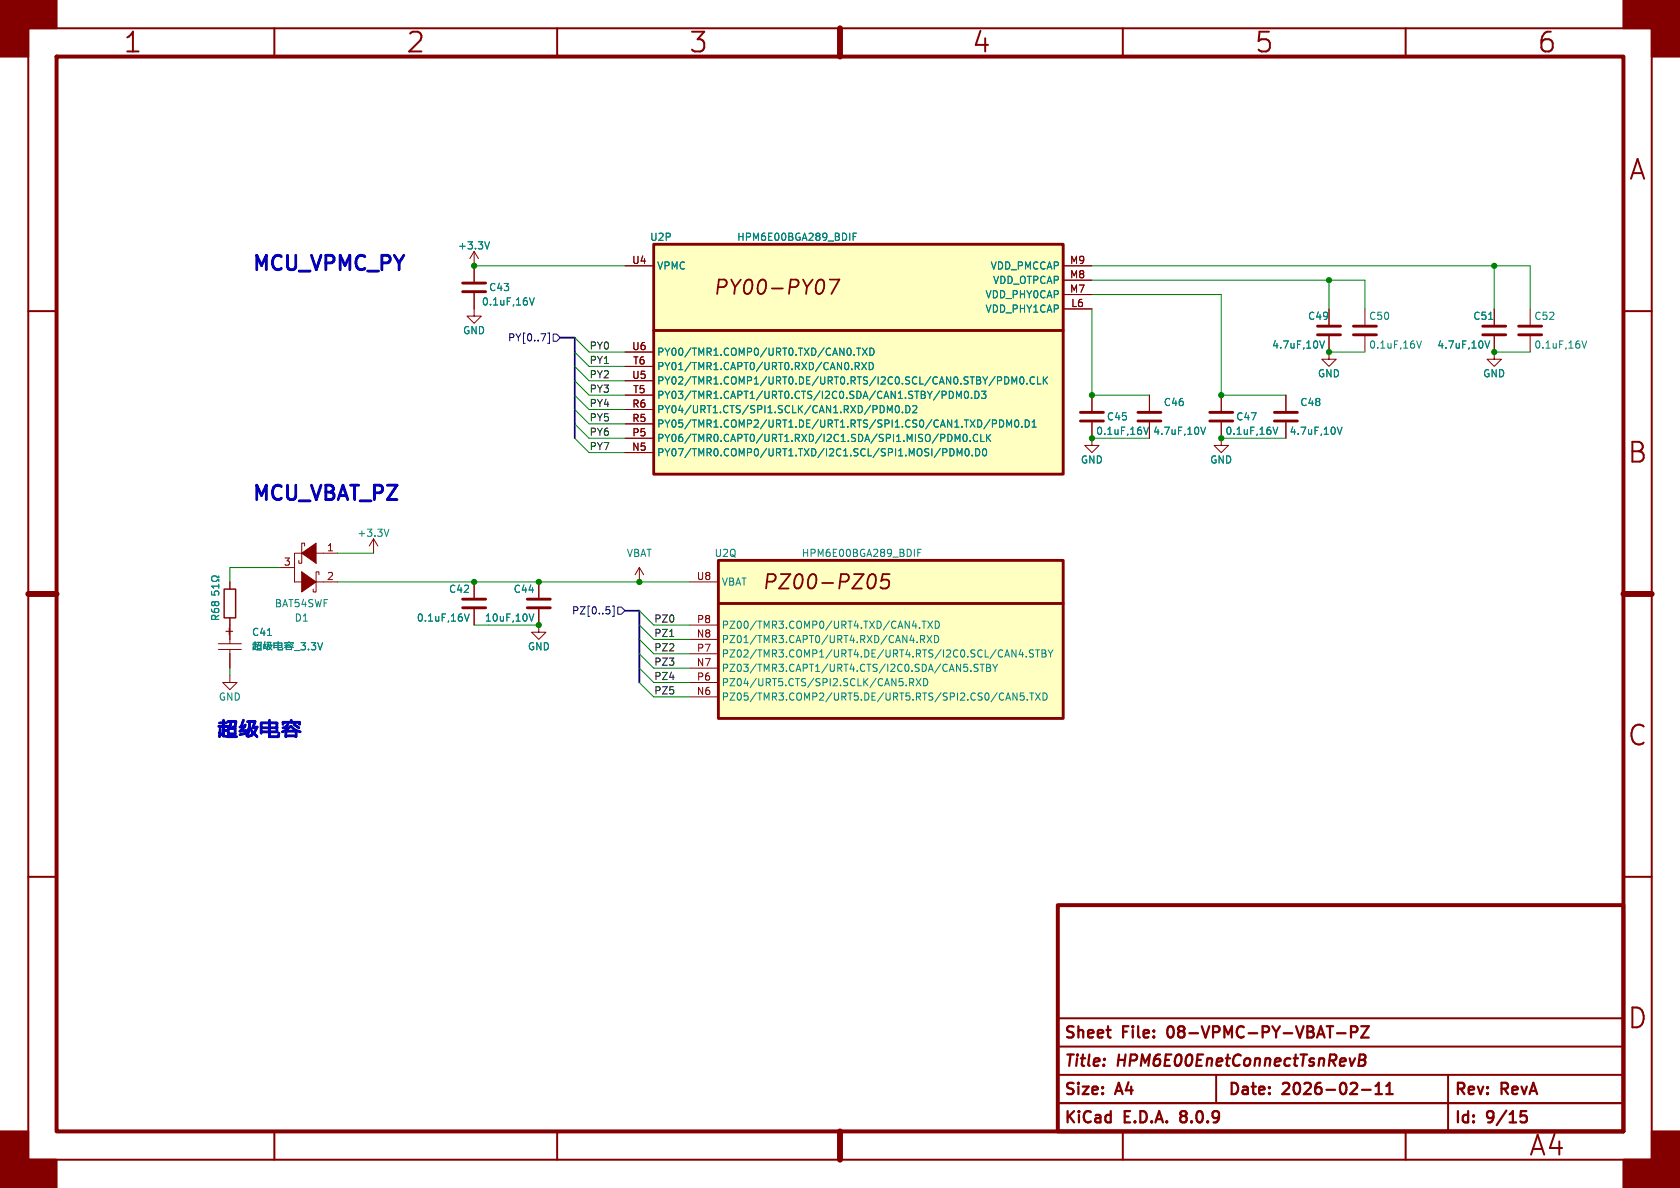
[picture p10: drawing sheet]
<svg xmlns="http://www.w3.org/2000/svg" width="297mm" height="210mm" viewBox="0 0 297 210" stroke-linecap="round" stroke-linejoin="round" font-family="sans-serif">
<g fill="none" stroke="#840000" stroke-width=".35">
<path d="M5 5h287v200h-287zM48.5 5v5M98.5 5v5M148.5 5v5M198.5 5v5M248.5 5v5M5 55h5M287 55h5M5 105h5M287 105h5M5 155h5M287 155h5"/>
<path d="M187 195h100M187 190h100M187 185h100M187 180h100M215 190v5M256 190v10M48.5 200v5M98.5 200v5M148.5 200v5M198.5 200v5M248.5 200v5"/>
</g>
<path d="M10 10h277v190h-277zM187 160h100v40h-100z" fill="none" stroke="#840000" stroke-width=".7"/>
<path d="M148.5 5v5M5 105h5M287 105h5M148.5 200v5" fill="none" stroke="#840000" stroke-width="1.1"/>
<g fill="#840000" stroke="#840000" stroke-width=".35">
<path d="M0 0h10v5h-5v5h-5z"/>
<path d="M0 200h5v5h5v5h-10z"/>
<path d="M287 0h10v10h-5v-5h-5z"/>
<path d="M292 200h5v10h-10v-5h5z"/>
</g>
<g fill="none" stroke="#840000" stroke-width=".4">
<path d="M206.5 181.8l-.1 .4 .1 .8M208.7 196.6l-.1 .2 .1 .3M208.7 197.5l-.1 .1 .1 .6M238.8 182.5h.8a.54 .54 0 0 0 .4-.6 .54 .54 0 0 0-.4-.5h-.8v2M240.3 187.4h.7M240.4 186.4h.7a.49 .49 0 0 1 .3 .5 .49 .49 0 0 1-.4 .5M240.6 181.4h1.4l-1.4 2h1.4M240.8 192.6h1.5M241 187.4l.2 .1a.58 .58 0 0 1-.3 .9h-.7M243.2 193.4h1.1M243.2 192l.5-.6v2M245.1 193.4h1.1"/>
<path d="M245.1 192l.5-.6v2M268.9 196.4h.9M269.1 197.2h.5l.3 .4v.4l-.2 .3-.6 .1"/>
</g>
<path d="M81.8 50h4.1M81.8 51.6h4.1M232.9 59.2h4.1M232.9 57.7h4.1M262.1 59.2h4.1M262.1 57.7h4.1" fill="none" stroke="#840000" stroke-width=".51"/>
<g fill="none" stroke="#840000" stroke-width=".18">
<path d="M83.8 47v2.8M83.8 51.8v2.8M234.9 54.6v2.8M234.9 59.4v2.8M264.2 59.4v4.1h-1.3l1.3 1.3 1.2-1.3h-1.2M264.2 54.6v2.8M215.9 77.5v1.2h-1.3l1.3 1.3 1.3-1.3h-1.3M66 95.3l-.7 1.2M66 95.3v2.5M66 95.3l.8 1.2M38.6 113.8h4.1M38.6 114.8h4.1"/>
<path d="M40.6 119.4v1.3h-1.2l1.2 1.2 1.3-1.2h-1.3M40.6 102.9v1.2M40.6 109.2v4.6M40.6 114.8v3.3M113 100.3l-.7 1.3M113 100.3v2.6M113 100.3l.8 1.3"/>
</g>
<g fill="none" stroke="#008484" stroke-width=".18">
<path d="M93.6 52.6l.4 1.3 .5-1.3M263.2 56.5h.7M233.3 60.3l.4 1.2 .5-1.2M262.5 60.3l.4 1.2 .5-1.2M68.8 93.5l-.5 1.3M37.4 104.5v.6l.6 .1-.1-.2 .1-.4 .1-.1h.5l.1 .2-.1 .5M37.4 107.7l.1 .3a.86 .86 0 0 0 1.2 0l-.1-.4h-.5l-.2 .2 .1 .4 .1 .1M38 106.6l-.3-.3-.3 .3v.2l.3 .3 .3-.3M38 106.6l.2-.3h.2l.3 .3-.1 .4-.2 .1-.3-.1-.1-.2M38 106.6v.2M38.1 109.5l-.1-.6-.2-.1h-.3l-.1 .7h1.3M38.7 108.8l-.6 .4"/>
<path d="M38.7 101.8v.3h-.3a.54 .54 0 0 0-.7-.3 .54 .54 0 0 0-.2 .8 .58 .58 0 0 0 .9-.1h.3v.3M38.7 103.3v.7M38.7 103.6h-1.3l.4 .4M44.7 114h.7M44.7 113.7h.6M44.7 114.5l.4 .3M44.8 114.2l-.1 .7M45 114.3h.4M45.1 114.8l1.2 .1M45.1 113.4v1.4M45.5 113.5h.7l-.1 .5M45.5 114.2h.6v.4h-.6z"/>
<path d="M45.8 113.5l-.3 .5M45.9 114h.2M46.9 113.4l-.2 .6M47 114h-.4M47 113.9l-.4 .5 .5-.1M47.1 114.6l-.5 .1M47.2 113.5h.7l-.2 .5M47.3 112.3h.7M47.3 114.2l-.1 .6M47.4 113.5v.5l.3 .6M47.4 113.9l-.1 .7M47.6 114.5l.5 .4"/>
<path d="M47.7 114.1l.4-.1-.3 .5-.5 .4M48.4 114.5h1.4v-.8h-1.4v.9M48.4 114.1h1.4M49.2 113.4v1.5h.7l.1-.3M50.4 113.8v-.2h1.4v.2M50.6 114.8h.9M50.6 114.3v.6M50.6 114.4h.9v.5M50.8 113.8l-.2 .2-.2 .1M51 114l-.7 .5M51.1 113.4v.2M51.1 114l.3 .3 .5 .2"/>
<path d="M51.3 113.8l.5 .3M52.1 115h.9M53.2 113.6h.8l-.4 .5 .3 .1v.6l-.1 .1-.6-.1M54.5 114.8v.1M55 113.6h.8l-.4 .5 .3 .1v.6l-.1 .1-.6-.1M56.2 113.6l.4 1.3 .4-1.3"/>
</g>
<path d="M39.6 104.1h2.1v5.1h-2.1z" fill="none" stroke="#840000" stroke-width=".25"/>
<path d="M127 99.1h61v27.9h-61z" fill="#ffffc2"/>
<path d="M127 99.1h61v27.9h-61zM127 106.7h61" fill="none" stroke="#840000" stroke-width=".51"/>
<path d="M154.1 101.5a.56 .56 0 0 1 .7 .5 1.66 1.66 0 0 1-.7 2M157.3 101.5h-1.2l-.3 1.2 .4-.2 .8 .1 .2 .3-.2 .9-.4 .2h-.6l-.3-.2" fill="none" stroke="#840000" stroke-width=".32"/>
<path d="M121.9 118.1h5.1M121.9 113h5.1M121.9 115.6h5.1M121.9 110.5h5.1M121.9 102.9h5.1M121.9 123.2h5.1M121.9 120.7h5.1" fill="none" stroke="#840000" stroke-width=".18"/>
<g fill="none" stroke="#008484" stroke-width=".18">
<path d="M162.3 97.7h.4M162.9 97.1h-.6v1.3M162 120l.8 1.2M162.7 113l.6-.1 .2-.1-.1-.3-.7-.2v1.3M162.8 120l-.8 1.2M163 109.8h.7M163 113l.5 .6M163.3 120a.64 .64 0 0 1 .7 .6 .64 .64 0 0 1-.7 .6zM163.3 109.8v1.3M163.9 112.3l.8 1.3M164 109.8l.9 1.3M164.7 112.3l-.8 1.3"/>
<path d="M164.9 109.8l-.9 1.3M165.2 112.3a.64 .64 0 0 1 .8 .7 .64 .64 0 0 1-.8 .6zM165.3 109.8a.64 .64 0 0 1 .8 .6 .64 .64 0 0 1-.8 .7zM171.6 118.6v.1M172.9 117.5l-.5-.1-.2 .1v.4l.6 .2 .1 .3-.2 .3-.5-.1M173.3 117.4h.7M173.6 117.4v1.3M174.4 117.4h.4l.3 .3-.3 .3 .3 .1v.3l-.2 .3h-.5zM174.4 118h.4M175.5 117.4l.4 .7M175.9 118.1v.6M176.4 117.4l-.5 .7"/>
<path d="M180.5 114.8l-.3 .9h.7M180.8 115.3v.8M181.4 116v.1M182.7 114.9h-.5l-.2 .1v.4l.6 .2 .1 .3-.2 .2h-.5M183.1 114.9h.7M183.4 114.9v1.2M184.2 114.9h.4l.3 .2-.3 .4 .3 .1v.3l-.2 .2h-.5zM184.2 115.5h.4M185.3 114.9l.4 .6M185.7 115.5v.6M186.1 114.9l-.4 .6M160.8 120.6h.6l.1-.2v-.3l-.7-.1v1.2"/>
<path d="M161.1 120.6l.4 .6M179.8 122.5v1.3l-.7-1.3v1.3M181 122.5h-.6l-.1 .6 .2-.1h.4l.2 .2-.1 .4-.2 .2-.5-.2M181.6 123.6v.2M182 122.5h.8M182.4 122.5v1.3M183.1 122.5l.8 1.3M183.9 122.5l-.8 1.3M184.4 122.5a.64 .64 0 0 1 .7 .6 .64 .64 0 0 1-.7 .7z"/>
</g>
<path d="M115.6 43.2h72.4v40.6h-72.4z" fill="#ffffc2"/>
<g fill="none" stroke="#840000" stroke-width=".51">
<path d="M115.6 43.2h72.4v40.6h-72.4zM115.6 58.4h72.4M239.3 59.2h4M239.3 57.7h4M268.5 59.2h4M268.5 57.7h4M191 74.4h4.1M191 72.9h4.1M201.2 74.4h4M201.2 72.9h4M213.9 74.4h4M213.9 72.9h4"/>
<path d="M225.3 74.4h4.1M225.3 72.9h4.1M93.2 107.4h4.1M93.2 105.9h4.1"/>
</g>
<path d="M146.7 49.4h1.7l-1.4 2.6" fill="none" stroke="#840000" stroke-width=".32"/>
<g fill="none" stroke="#840000" stroke-width=".18">
<path d="M83.8 54.6v1.3h-1.3l1.3 1.3 1.3-1.3h-1.3M83.8 44.5l-.7 1.2M83.8 44.5v2.5M83.8 44.5l.8 1.2M110.5 47h5.1M188 54.6h5M188 52.1h5M188 49.5h5M188 47h5M241.3 54.6v2.8M241.3 59.4v2.8M270.5 54.6v2.8"/>
<path d="M270.5 59.4v2.8M110.5 77.5h5.1M110.5 74.9h5.1M110.5 72.4h5.1M110.5 69.9h5.1M110.5 64.8h5.1M110.5 67.3h5.1M110.5 62.2h5.1M193 74.7v4h-1.2l1.2 1.3 1.3-1.3h-1.3M193 69.9v2.7M203.2 69.9v2.7M203.2 74.7v2.8"/>
<path d="M215.9 69.9v2.7M215.9 74.7v2.8M227.3 69.9v2.7M227.3 74.7v2.8M234.9 62.2v1.3h-1.2l1.2 1.3 1.3-1.3h-1.3M110.5 80h5.1M95.2 102.9v2.8M95.2 107.7v2.8"/>
</g>
<g fill="none" stroke="#008484" stroke-width=".18">
<path d="M86.5 42.7l-.4 1.3M150.8 41.8h.5M151.4 41.2h-.6v1.3M151.2 64.1h.5l.2 .2-.1 .4h-.6M151.4 61.5h.8M151.5 64.7l.4 .6M151.8 61.5v1.3M152.3 64.1l.9 1.2M152.5 61.5l.8 1.3M153.2 64.1l-.9 1.2M153.3 61.5l-.8 1.3M153.7 64.1a.64 .64 0 0 1 .7 .6 .64 .64 0 0 1-.7 .6z"/>
<path d="M153.8 61.5a.64 .64 0 0 1 .7 .7 .64 .64 0 0 1-.7 .6zM156.9 71.7l.4 .9 .4-.9v1.3M158.4 71.8l.2-.1a.68 .68 0 0 1 .4 .6 .68 .68 0 0 1-.4 .7l-.2-.2-.1-.3zM159.5 72.8v.2M160.1 71.7a.64 .64 0 0 1 .8 .6 .64 .64 0 0 1-.8 .7zM161.4 71.8l.4-.1 .3 .4-.8 .9h.8M167.9 79.3a.64 .64 0 0 1 .8 .7 .64 .64 0 0 1-.8 .6zM168.4 69.3l.2 .4-.2 .5M168.9 76.8l.4 .9 .4-.9v1.2M169.1 70.4v-1.2l.4 .9 .4-.9v1.2M170.4 76.9l.1-.1a.68 .68 0 0 1 .5 .6 .68 .68 0 0 1-.5 .6l-.1-.1-.2-.3zM170.6 69.3l.2-.1a.68 .68 0 0 1 .4 .6 .68 .68 0 0 1-.4 .6l-.2-.1-.1-.4z"/>
<path d="M170.8 79.4l.1-.1a.68 .68 0 0 1 .4 .7 .68 .68 0 0 1-.4 .6 .84 .84 0 0 1-.1-1.2zM171.5 77.9v.1M171.8 70.3v.1M172.4 69.2a.64 .64 0 0 1 .7 .6 .64 .64 0 0 1-.7 .6zM172.5 79.3a.64 .64 0 0 1 .7 .7 .64 .64 0 0 1-.7 .6zM172.8 76.9a.6 .6 0 0 0-.8 .4 .6 .6 0 0 0 .6 .7l.2-.1M173.4 76.8v1.2h.6M173.5 69.2h.8l-.4 .4 .3 .2v.5l-.1 .1-.6-.1M173.8 79.4l.2-.1a.68 .68 0 0 1 .4 .7 .68 .68 0 0 1-.4 .6l-.2-.1-.1-.4zM174.4 76.8v1.2M174.6 77.3l.5 .7M175.1 76.8l-.7 .7"/>
<path d="M175.4 74.2h.5l.3 .3-.2 .3-.6 .1M176.7 74.2a.64 .64 0 0 1 .7 .7 .64 .64 0 0 1-.7 .6zM178 75.5v-1.3l.4 .9 .4-.9v1.3M178.1 66.7l.2 .5-.2 .6M178.9 67.9v-1.3l.4 .9 .4-.9v1.3M179.5 74.4l.2-.2a.68 .68 0 0 1 .4 .7 .68 .68 0 0 1-.4 .6l-.2-.1-.1-.4zM180.4 66.7l.2-.1a.68 .68 0 0 1 .4 .7 .68 .68 0 0 1-.4 .6l-.2-.1-.1-.4zM180.6 75.4v.1M181.3 74.2a.64 .64 0 0 1 .7 .7 .64 .64 0 0 1-.7 .6zM181.6 67.8v.1M182.5 75.5h.7M182.5 74.6l.3-.4v1.3"/>
<path d="M182.9 66.7a.6 .6 0 0 0-.9 .5 .6 .6 0 0 0 .6 .7l.3-.1M183.4 66.6v1.3h.6M184.5 66.6v1.3M184.6 67.2l.6 .7M185.2 66.6l-.7 .7M202.2 75.5l.4 1.3 .4-1.3M212.3 75.5l.4 1.3 .4-1.3M225.1 75.5l.4 1.3 .4-1.3M236.4 75.5l.4 1.3 .5-1.3M250.5 60.3l.4 1.2 .4-1.2M279.7 60.3l.4 1.2 .4-1.2M169.2 80.6v-1.3l.4 .9 .5-.9v1.3"/>
<path d="M171.9 80.5v.1M93.5 108.5l.5 1.3 .4-1.3"/>
</g>
<g fill="#840000">
<path d="M53.3 97.8l2.6-1.8v3.6z"/>
<path d="M53.3 101.1l2.6 1.8-2.6 1.7z"/>
</g>
<g fill="none" stroke="#840000" stroke-width=".18">
<path d="M83.8 47v2.8M83.8 51.8v2.8M110.5 47h5.1M188 54.6h5M188 52.1h5M188 49.5h5M188 47h5M234.9 54.6v2.8M234.9 59.4v2.8M264.2 54.6v2.8M264.2 59.4v2.8M110.5 77.5h5.1"/>
<path d="M110.5 74.9h5.1M110.5 72.4h5.1M110.5 69.9h5.1M110.5 64.8h5.1M110.5 67.3h5.1M110.5 62.2h5.1M193 69.9v2.7M193 74.7v2.8M203.2 69.9v2.7M203.2 74.7v2.8M215.9 69.9v2.7M215.9 74.7v2.8"/>
<path d="M227.3 69.9v2.7M227.3 74.7v2.8M53.3 97.8h-1.2v5.1h1.2M53.3 97.8l2.6-1.8v3.6zM53.8 96.5v-.5h-.5v3.6h-.5v-.5M55.9 97.8h3.8M110.5 80h5.1M40.6 102.9v1.2M40.6 109.2v3.8M40.6 115.6v2.5M49.5 100.3h2.6M53.3 101.1l2.6 1.8-2.6 1.7z"/>
<path d="M55.9 102.9h3.8M56.4 101.6v-.5h-.5v3.5h-.5v-.5M83.8 102.9v2.8M83.8 107.7v2.8M95.2 107.7v4.1h1.3l-1.3 1.2-1.2-1.2h1.2M95.2 102.9v2.8"/>
</g>
<path d="M81.8 107.4h4.1M81.8 105.9h4.1" fill="none" stroke="#840000" stroke-width=".51"/>
<g fill="none" stroke="#008484" stroke-width=".18">
<path d="M86.5 42.7l-.4 1.3M93.6 52.6l.4 1.3 .5-1.3M150.8 41.8h.5M151.4 41.2h-.6v1.3M263.2 56.5h.7M151.2 64.1h.5l.2 .2-.1 .4h-.6M151.4 61.5h.8M151.5 64.7l.4 .6M151.8 61.5v1.3M152.3 64.1l.9 1.2M152.5 61.5l.8 1.3M153.2 64.1l-.9 1.2"/>
<path d="M153.3 61.5l-.8 1.3M153.7 64.1a.64 .64 0 0 1 .7 .6 .64 .64 0 0 1-.7 .6zM153.8 61.5a.64 .64 0 0 1 .7 .7 .64 .64 0 0 1-.7 .6zM156.9 71.7l.4 .9 .4-.9v1.3M158.4 71.8l.2-.1a.68 .68 0 0 1 .4 .6 .68 .68 0 0 1-.4 .7l-.2-.2-.1-.3zM159.5 72.8v.2M160.1 71.7a.64 .64 0 0 1 .8 .6 .64 .64 0 0 1-.8 .7zM161.4 71.8l.4-.1 .3 .4-.8 .9h.8M167.9 79.3a.64 .64 0 0 1 .8 .7 .64 .64 0 0 1-.8 .6zM168.4 69.3l.2 .4-.2 .5M168.9 76.8l.4 .9 .4-.9v1.2M169.1 70.4v-1.2l.4 .9 .4-.9v1.2"/>
<path d="M170.4 76.9l.1-.1a.68 .68 0 0 1 .5 .6 .68 .68 0 0 1-.5 .6l-.1-.1-.2-.3zM170.6 69.3l.2-.1a.68 .68 0 0 1 .4 .6 .68 .68 0 0 1-.4 .6l-.2-.1-.1-.4zM170.8 79.4l.1-.1a.68 .68 0 0 1 .4 .7 .68 .68 0 0 1-.4 .6 .84 .84 0 0 1-.1-1.2zM171.5 77.9v.1M171.8 70.3v.1M172.4 69.2a.64 .64 0 0 1 .7 .6 .64 .64 0 0 1-.7 .6zM172.5 79.3a.64 .64 0 0 1 .7 .7 .64 .64 0 0 1-.7 .6zM172.8 76.9a.6 .6 0 0 0-.8 .4 .6 .6 0 0 0 .6 .7l.2-.1M173.4 76.8v1.2h.6M173.5 69.2h.8l-.4 .4 .3 .2v.5l-.1 .1-.6-.1M173.8 79.4l.2-.1a.68 .68 0 0 1 .4 .7 .68 .68 0 0 1-.4 .6l-.2-.1-.1-.4zM174.4 76.8v1.2"/>
<path d="M174.6 77.3l.5 .7M175.1 76.8l-.7 .7M175.4 74.2h.5l.3 .3-.2 .3-.6 .1M176.7 74.2a.64 .64 0 0 1 .7 .7 .64 .64 0 0 1-.7 .6zM178 75.5v-1.3l.4 .9 .4-.9v1.3M178.1 66.7l.2 .5-.2 .6M178.9 67.9v-1.3l.4 .9 .4-.9v1.3M179.5 74.4l.2-.2a.68 .68 0 0 1 .4 .7 .68 .68 0 0 1-.4 .6l-.2-.1-.1-.4zM180.4 66.7l.2-.1a.68 .68 0 0 1 .4 .7 .68 .68 0 0 1-.4 .6l-.2-.1-.1-.4zM180.6 75.4v.1M181.3 74.2a.64 .64 0 0 1 .7 .7 .64 .64 0 0 1-.7 .6zM181.6 67.8v.1"/>
<path d="M182.5 75.5h.7M182.5 74.6l.3-.4v1.3M182.9 66.7a.6 .6 0 0 0-.9 .5 .6 .6 0 0 0 .6 .7l.3-.1M183.4 66.6v1.3h.6M184.5 66.6v1.3M184.6 67.2l.6 .7M185.2 66.6l-.7 .7M202.2 75.5l.4 1.3 .4-1.3M212.3 75.5l.4 1.3 .4-1.3M225.1 75.5l.4 1.3 .4-1.3M233.3 60.3l.4 1.2 .5-1.2M236.4 75.5l.4 1.3 .5-1.3"/>
<path d="M262.5 60.3l.4 1.2 .5-1.2M169.2 80.6v-1.3l.4 .9 .5-.9v1.3M171.9 80.5v.1M37.4 104.5v.6l.6 .1-.1-.2 .1-.4 .1-.1h.5l.1 .2-.1 .5M37.4 107.7l.1 .3a.86 .86 0 0 0 1.2 0l-.1-.4h-.5l-.2 .2 .1 .4 .1 .1M38 106.6l-.3-.3-.3 .3v.2l.3 .3 .3-.3M38 106.6l.2-.3h.2l.3 .3-.1 .4-.2 .1-.3-.1-.1-.2M38 106.6v.2M38.1 109.5l-.1-.6-.2-.1h-.3l-.1 .7h1.3M38.7 108.8l-.6 .4M38.7 101.8v.3h-.3a.54 .54 0 0 0-.7-.3 .54 .54 0 0 0-.2 .8 .58 .58 0 0 0 .9-.1h.3v.3M38.7 103.3v.7"/>
<path d="M38.7 103.6h-1.3l.4 .4M44.7 114h.7M44.7 113.7h.6M44.7 114.5l.4 .3M44.8 114.2l-.1 .7M45 114.3h.4M45.1 114.8l1.2 .1M45.1 113.4v1.4M45.5 113.5h.7l-.1 .5M45.5 114.2h.6v.4h-.6zM45.8 113.5l-.3 .5M45.9 114h.2"/>
<path d="M46.9 113.4l-.2 .6M47 114h-.4M47 113.9l-.4 .5 .5-.1M47.1 114.6l-.5 .1M47.2 113.5h.7l-.2 .5M47.3 112.3h.7M47.3 114.2l-.1 .6M47.4 113.5v.5l.3 .6M47.4 113.9l-.1 .7M47.6 114.5l.5 .4M47.7 114.1l.4-.1-.3 .5-.5 .4M48.4 114.5h1.4v-.8h-1.4v.9"/>
<path d="M48.4 114.1h1.4M49.2 113.4v1.5h.7l.1-.3M50.4 113.8v-.2h1.4v.2M50.6 114.8h.9M50.6 114.3v.6M50.6 114.4h.9v.5M50.8 113.8l-.2 .2-.2 .1M51 114l-.7 .5M51.1 113.4v.2M51.1 114l.3 .3 .5 .2M51.3 113.8l.5 .3M52.1 115h.9"/>
<path d="M53.2 113.6h.8l-.4 .5 .3 .1v.6l-.1 .1-.6-.1M54.5 114.8v.1M55 113.6h.8l-.4 .5 .3 .1v.6l-.1 .1-.6-.1M56.2 113.6l.4 1.3 .4-1.3M82.1 108.5l.4 1.3 .5-1.3M93.5 108.5l.5 1.3 .4-1.3"/>
</g>
<path d="M96.8 58.9h.3v1.8h-.3M97.8 59.1h.6l.7 .6-.7 .6h-.6zM107.2 107.3h.6M107.7 107.8l.1 .2-.1 .5M108.3 107.1h.3v1.9h-.3M109.2 107.3h.7l.6 .7-.6 .6h-.7z" fill="none" stroke="#000084" stroke-width=".18"/>
<path d="M118.4 112.5h.7" fill="none" stroke="#000" stroke-width=".18"/>
<path d="M99.1 59.7h2.5v17.8M110.5 108h2.5v12.7" fill="none" stroke="#000084" stroke-width=".3"/>
<g fill="none" stroke="#008400" stroke-width=".18">
<path d="M83.8 47h26.7M101.6 59.7l2.5 2.5h6.4M193 54.6v15.3h10.2M193 52.1h22.9v17.8h11.4M193 47h77.5v7.6M193 49.5h48.3v5.1M234.9 49.5v5.1M264.2 47v7.6M101.6 74.9l2.5 2.6h6.4M101.6 67.3l2.5 2.6h6.4M101.6 62.2l2.5 2.6h6.4M101.6 64.8l2.5 2.5h6.4"/>
<path d="M101.6 77.5l2.5 2.5h6.4M101.6 72.4l2.5 2.5h6.4M101.6 69.9l2.5 2.5h6.4M193 77.5h10.2M215.9 77.5h11.4M234.9 62.2h6.4M264.2 62.2h6.3M59.7 97.8h6.3M40.6 118.1v1.3M49.5 100.3h-8.9v2.6M59.7 102.9h62.2M83.8 110.5h11.4"/>
<path d="M113 115.6l2.6 2.5h6.3M113 118.1l2.6 2.6h6.3M113 113l2.6 2.6h6.3M113 110.5l2.6 2.5h6.3M113 108l2.6 2.5h6.3M113 120.7l2.6 2.5h6.3"/>
</g>
<g fill="#008400" stroke="#008400" stroke-width=".18">
<circle cx="83.8" cy="47" r=".46"/>
<circle cx="234.9" cy="49.5" r=".46"/>
<circle cx="113" cy="102.9" r=".46"/>
<circle cx="193" cy="69.9" r=".46"/>
<circle cx="193" cy="77.5" r=".46"/>
<circle cx="264.2" cy="47" r=".46"/>
<circle cx="215.9" cy="77.5" r=".46"/>
<circle cx="215.9" cy="69.9" r=".46"/>
<circle cx="234.9" cy="62.2" r=".46"/>
<circle cx="264.2" cy="62.2" r=".46"/>
<circle cx="95.2" cy="102.9" r=".46"/>
<circle cx="83.8" cy="102.9" r=".46"/>
<circle cx="95.2" cy="110.5" r=".46"/>
</g>
<g font-size="4.9" fill="#840000">
<text x="21.7" y="9.8">1</text>
<text x="71.7" y="9.8">2</text>
<text x="121.7" y="9.8">3</text>
<text x="171.7" y="9.8">4</text>
<text x="221.7" y="9.8">5</text>
<text x="271.7" y="9.8">6</text>
<text x="287.8" y="32.3">A</text>
<text x="287.6" y="82.3">B</text>
<text x="287.6" y="132.3">C</text>
<text x="287.6" y="182.3">D</text>
<text x="270.2" y="204.8">A4</text>
</g>
<g font-size="3.5" fill="#0000c2">
<text x="44.4" y="48">MCU_VPMC_PY</text>
<text x="44.4" y="88.7">MCU_VBAT_PZ</text>
<text x="38.1" y="130.6">þÿ•…~§u5[¹</text>
</g>
<g font-size="3.5" fill="#840000">
<text x="126" y="52.5">PY00-PY07</text>
<text x="134.6" y="104.6">PZ00-PZ05</text>
</g>
<g font-size="2.8" fill="#840000">
<text x="188" y="184.1">Sheet</text>
<text x="198.6" y="184.1">File:</text>
<text x="207.3" y="184.1">08-VPMC-PY-VBAT-PZ</text>
<text x="188" y="189.1">Title:</text>
<text x="197.7" y="189.1">HPM6E00EnetConnectTsnRevB</text>
<text x="188" y="194.1">Size:</text>
<text x="197.5" y="194.1">A4</text>
<text x="217" y="194.1">Date:</text>
<text x="226.9" y="194.1">2026-02-11</text>
<text x="257" y="194.1">Rev:</text>
<text x="265.5" y="194.1">RevA</text>
<text x="188" y="199.1">KiCad</text>
<text x="198.9" y="199.1">E.D.A.</text>
<text x="209.6" y="199.1">8.0.9</text>
<text x="257" y="199.1">Id:</text>
<text x="263" y="199.1">9/15</text>
</g>
<text font-size="2.2" fill="#840000" x="41.5" y="112.7" transform="rotate(-90 41.5 112.7)">+</text>
<g font-size="1.8" fill="#008484">
<text x="80.9" y="44.3">+3.3V</text>
<text x="114.8" y="42.8">U2P</text>
<text x="116.1" y="47.9">VPMC</text>
<text x="130.2" y="42.8">HPM6E00BGA289_BDIF</text>
<text x="175" y="47.9">VDD_PMCCAP</text>
<text x="86.4" y="51.7">C43</text>
<text x="174.1" y="52.9">VDD_PHY0CAP</text>
<text x="175.5" y="50.4">VDD_OTPCAP</text>
<text x="81.8" y="59.3">GND</text>
<text x="85.1" y="54.2">0.1uF,16V</text>
<text x="174.1" y="55.5">VDD_PHY1CAP</text>
<text x="231.1" y="56.7">C49</text>
<text x="241.9" y="56.7">C50</text>
<text x="260.4" y="56.7">C51</text>
<text x="271.2" y="56.7">C52</text>
<text x="116.1" y="65.6">PY01/TMR1.CAPT0/URT0.RXD/CAN0.RXD</text>
<text x="116.1" y="63.1">PY00/TMR1.COMP0/URT0.TXD/CAN0.TXD</text>
<text x="224.8" y="61.8">4.7uF,10V</text>
<text x="241.9" y="61.8">0.1uF,16V</text>
<text x="254" y="61.8">4.7uF,10V</text>
<text x="271.2" y="61.8">0.1uF,16V</text>
<text x="116.1" y="70.7">PY03/TMR1.CAPT1/URT0.CTS/I2C0.SDA/CAN1.STBY/PDM0.D3</text>
<text x="116.1" y="68.2">PY02/TMR1.COMP1/URT0.DE/URT0.RTS/I2C0.SCL/CAN0.STBY/PDM0.CLK</text>
<text x="205.6" y="72">C46</text>
<text x="229.8" y="72">C48</text>
<text x="232.9" y="66.9">GND</text>
<text x="262.1" y="66.9">GND</text>
<text x="116.1" y="75.8">PY05/TMR1.COMP2/URT1.DE/URT1.RTS/SPI1.CS0/CAN1.TXD/PDM0.D1</text>
<text x="116.1" y="73.3">PY04/URT1.CTS/SPI1.SCLK/CAN1.RXD/PDM0.D2</text>
<text x="193.7" y="77.1">0.1uF,16V</text>
<text x="195.6" y="74.5">C45</text>
<text x="203.8" y="77.1">4.7uF,10V</text>
<text x="216.5" y="77.1">0.1uF,16V</text>
<text x="218.4" y="74.5">C47</text>
<text x="227.9" y="77.1">4.7uF,10V</text>
<text x="116.1" y="80.9">PY07/TMR0.COMP0/URT1.TXD/I2C1.SCL/SPI1.MOSI/PDM0.D0</text>
<text x="116.1" y="78.3">PY06/TMR0.CAPT0/URT1.RXD/I2C1.SDA/SPI1.MISO/PDM0.CLK</text>
<text x="191" y="82.1">GND</text>
<text x="213.8" y="82.1">GND</text>
<text x="63.1" y="95.1">+3.3V</text>
<text x="110.7" y="98.7">VBAT</text>
<text x="126.2" y="98.7">U2Q</text>
<text x="141.7" y="98.7">HPM6E00BGA289_BDIF</text>
<text x="48.5" y="107.5">BAT54SWF</text>
<text x="79.3" y="105">C42</text>
<text x="90.7" y="105">C44</text>
<text x="127.5" y="103.7">VBAT</text>
<text x="44.5" y="112.6">C41</text>
<text x="52" y="110.1">D1</text>
<text x="73.6" y="110.1">0.1uF,16V</text>
<text x="85.6" y="110.1">10uF,10V</text>
<text x="127.5" y="113.9">PZ01/TMR3.CAPT0/URT4.RXD/CAN4.RXD</text>
<text x="127.5" y="111.4">PZ00/TMR3.COMP0/URT4.TXD/CAN4.TXD</text>
<text x="93.2" y="115.2">GND</text>
<text x="127.5" y="119">PZ03/TMR3.CAPT1/URT4.CTS/I2C0.SDA/CAN5.STBY</text>
<text x="127.5" y="116.4">PZ02/TMR3.COMP1/URT4.DE/URT4.RTS/I2C0.SCL/CAN4.STBY</text>
<text x="38.6" y="124.1">GND</text>
<text x="127.5" y="124.1">PZ05/TMR3.COMP2/URT5.DE/URT5.RTS/SPI2.CS0/CAN5.TXD</text>
<text x="127.5" y="121.5">PZ04/URT5.CTS/SPI2.SCLK/CAN5.RXD</text>
</g>
<g font-size="1.8" fill="#840000">
<text x="111.7" y="46.7">U4</text>
<text x="189.1" y="46.7">M9</text>
<text x="189.1" y="51.8">M7</text>
<text x="189.1" y="49.3">M8</text>
<text x="189.3" y="54.4">L6</text>
<text x="111.7" y="62">U6</text>
<text x="111.8" y="64.5">T6</text>
<text x="111.7" y="67.1">U5</text>
<text x="111.8" y="69.6">T5</text>
<text x="111.7" y="77.2">P5</text>
<text x="111.7" y="74.7">R5</text>
<text x="111.7" y="72.1">R6</text>
<text x="111.7" y="79.8">N5</text>
<text x="50.1" y="100.1">3</text>
<text x="57.7" y="97.5">1</text>
<text x="57.7" y="102.6">2</text>
<text x="123.1" y="102.6">U8</text>
<text x="123.1" y="112.8">N8</text>
<text x="123.1" y="110.2">P8</text>
<text x="123.1" y="117.9">N7</text>
<text x="123.1" y="115.3">P7</text>
<text x="123.1" y="122.9">N6</text>
<text x="123.1" y="120.4">P6</text>
</g>
<g font-size="1.8" fill="#000084">
<text x="89.7" y="60.6">PY[0..7]</text>
<text x="101" y="108.8">PZ[0..5]</text>
</g>
<g font-size="1.8">
<text x="104.1" y="64.4">PY1</text>
<text x="104.1" y="61.9">PY0</text>
<text x="104.1" y="69.5">PY3</text>
<text x="104.1" y="67">PY2</text>
<text x="104.1" y="74.6">PY5</text>
<text x="104.1" y="72">PY4</text>
<text x="104.1" y="77.1">PY6</text>
<text x="104.1" y="79.7">PY7</text>
<text x="115.6" y="112.7">PZ1</text>
<text x="115.6" y="110.1">PZ0</text>
<text x="115.6" y="117.8">PZ3</text>
<text x="115.6" y="115.2">PZ2</text>
<text x="115.6" y="122.8">PZ5</text>
<text x="115.6" y="120.3">PZ4</text>
</g>
</svg>
